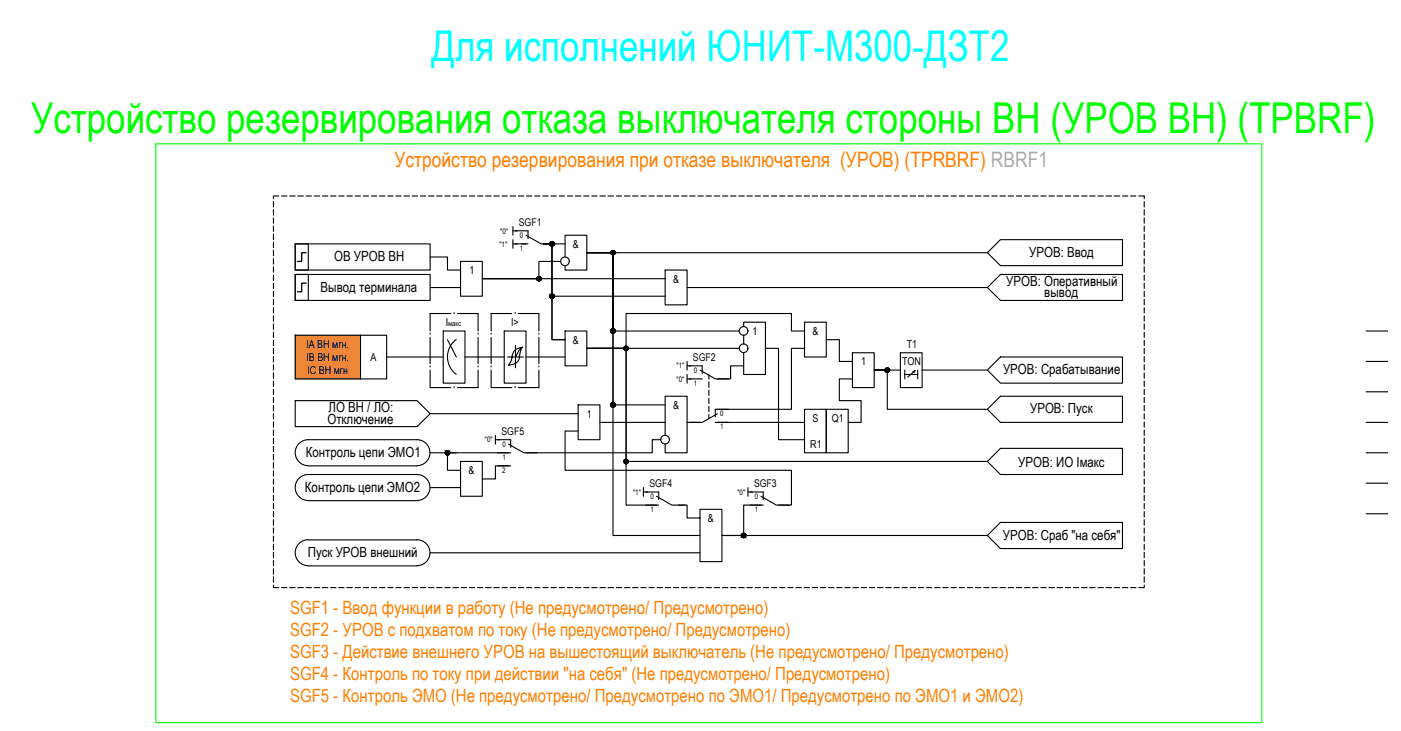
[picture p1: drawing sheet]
<svg xmlns="http://www.w3.org/2000/svg" width="322mm" height="168mm" viewBox="0 0 322 168" stroke-linecap="round" stroke-linejoin="round" font-family="sans-serif">
<!-- layer: 0 -->
<g fill="none" stroke="#000" stroke-width=".25">
<path d="M62.8 46.3v1.3M62.8 48.2v1.2M62.8 50.1v1.2M62.8 51.9v1.3M62.8 53.8v1.3M62.8 55.7v1.2M62.8 57.6v1.2M62.8 59.4v1.3M64 45h-1.2v.7M64.7 45h1.2M66.5 45h1.3M67.8 56h3v6.1h-3z"/>
<path d="M67.8 56h31v6.1h-31zM68.4 45h1.3M70.3 45h1.2M72.2 45h1.2M74 45h1.3M75.9 45h1.3M77.8 45h1.2M79.7 45h1.2M81.6 45h1.2M83.4 45h1.2M85.3 45h1.3M87.1 45h1.3"/>
<path d="M89.1 45h1.2M90.9 45h1.2M92.8 45h1.2M94.7 45h1.2M96.5 45h1.3M98.4 45h1.3M98.8 59.1h4v3h3M100.3 45h1.2M102.2 45h1.2M104 45h1.3M105.9 45h1.3M107.8 45h1.2"/>
<path d="M109.7 45h1.2M111.5 45h1.3M113.4 45h1.3M115.3 45h1.2M117.2 45h1.2M117.8 52.1v2M117.8 55.1v2M117.8 53h1M117.8 56h1M119 45h1.3M119.8 56h1M120.9 45h1.3"/>
<path d="M122.8 45h1.2M124.7 45h1.2M124.8 56h2v22.1h3M124.8 56h2v12.1h26M124.8 56h5M126.5 45h1.3M128.4 45h1.2M129.8 59.1v-5h5v8h-5v-1.1M130.3 45h1.3M132.1 45h1.3M134.1 45h1.2M135.9 45h1.2"/>
<path d="M137.8 45h1.2M139.6 45h1.3M141.5 45h1.3M143.4 45h1.3M145.3 45h1.2M147.2 45h1.2M149 45h1.3M150.9 45h1.3M152.8 45h1.2M154.7 45h1.2M156.5 45h1.3M158.4 45h1.3"/>
<path d="M160.3 45h1.2M162.2 45h1.2M164 45h1.3M165.9 45h1.3M167.8 45h1.2M169.7 45h1.2M171.5 45h1.3M173.4 45h1.2M175.3 45h1.2M177.1 45h1.3M179.1 45h1.2M180.9 45h1.2"/>
<path d="M182.8 45h1.2M184.6 45h1.3M186.5 45h1.3M188.4 45h1.2M190.3 45h1.2M192.2 45h1.2M194 45h1.3M195.9 45h1.3M197.8 45h1.2M199.7 45h1.2M201.5 45h1.3M203.4 45h1.3"/>
<path d="M205.3 45h1.2M207.2 45h1.2M209 45h1.3M210.9 45h1.3M212.8 45h1.2M214.7 45h1.2M216.5 45h1.3M218.4 45h1.2M220.3 45h1.2M222.1 45h1.3M224 45h1.3M225.9 45h1.2"/>
<path d="M226.8 58.1l3-3h28v5.9h-28zM226.8 58.1h-92h6v65h20M227.8 45h1.2M229.6 45h1.3M231.5 45h1.3M233.4 45h1.2M235.3 45h1.2M237.1 45h1.3M239 45h1.3M240.9 45h1.3M242.8 45h1.2M244.7 45h1.2"/>
<path d="M246.5 45h1.3M248.4 45h1.3M250.3 45h1.2M252.2 45h1.2M254 45h1.3M255.9 45h1.3M257.8 45h1.2M259.7 45h1.2M261.5 45h1.3v.7M262.8 46.3v1.3M262.8 48.2v1.2M262.8 50.1v1.2"/>
<path d="M262.8 51.9v1.3M262.8 53.8v1.3M262.8 55.7v1.2M262.8 57.6v1.2M262.8 59.4v1.3M62.8 61.3v1.3M62.8 63.2v1.2M62.8 65.1v1.2M62.8 66.9v1.3M62.8 68.8v1.3M62.8 70.7v1.2M62.8 72.6v1.2"/>
<path d="M62.8 74.4v1.3M62.8 76.3v1.3M62.8 78.2v1.2M67.8 77h15v10.1h-15zM67.8 63.1h31v5.9h-31zM67.8 63.1h3v5.9h-3zM82.8 77h6v10.1h-6zM98.8 66.1h7M101.8 76.1h5v12h-5zM102.8 78.1l2 3.9M104.8 78a5 5 0 0 0 0 8M105.8 60.1h5v8h-5z"/>
<path d="M115.8 76.1h5v12h-5zM118.4 79.3v5.2M120 79.8a5.6 5.6 0 0 0-.8 2.7l-.2 .5-.5 .4-1.7 .5a5 5 0 0 0 1-2.7 2.35 2.35 0 0 1 2.2-1.4l-.9 .8-.7 1.4h-1.8M128.8 60.1h-5v4h-13h42M129.8 76.1h5v8h-5zM152.8 62.1h5v8h-5zM157.8 66.1h69M169.8 76.1h-29v-18h-6h6v34.9h12M170.8 75.1v-1.1h5v12.1h-5v-5M170.8 77v2.1M184.8 74h5v8h-5zM184.8 76.1h-3v-4h-38v8h-9"/>
<path d="M189.8 78.1h3v5h3M226.8 66.1l3-3h28v5.9h-28zM262.8 61.3v1.3M262.8 63.2v1.2M262.8 65.1v1.2M262.8 66.9v1.3M262.8 68.8v1.3M262.8 70.7v1.2M262.8 72.6v1.2M262.8 74.4v1.3M262.8 76.3v1.3M262.8 78.2v1.2"/>
<path d="M313.8 76.1h5M62.8 80.1v1.2M62.8 81.9v1.3M62.8 83.8v1.2M62.8 85.7v1.3M62.8 87.5v1.3M62.8 89.5v1.2M62.8 91.3v1.2M62.8 93.2v1.2M62.8 95.1v1.2M62.8 96.9v1.3M62.8 98.8v1.3"/>
<path d="M67.8 92.1h28l3 3-3 2.9h-28zM88.8 82h13M98.8 95.1h34M106.8 82h9M118.4 82h1.8M120.8 82h9M132.8 93h5v8h-5zM132.8 99.1h-3v9h52v8h-3M134.8 80.1h9v25.9h83M134.8 80.1h9v36h7M134.8 80.1h35M137.8 97.1h15"/>
<path d="M157.8 97.1h3M157.8 83.1v1.9M157.8 86.1v2M157.8 84.1h1M157.8 87.1h1M162.8 86.2v.9M162.8 87.8v1.2M162.8 89.7v1.2M162.8 91.5v1.3M162.8 93.4v1.3M162.8 95.2v1M164.8 97.1h20"/>
<path d="M170.8 84.1h-3v3h-3M175.8 80.1h3v20.9h6M184.8 94.1h5v10h-5zM184.8 80.1h-3v14h-17M189.8 94.1h5v10h-5zM195.8 81.1h5v8h-5zM195.8 87.1h-3v5h5v5h-3M206.8 81.1h5v8h-5zM206.8 85h-6h3v9.1h23M207.8 85v2.1M207.8 86.1h3M209.7 85.4l.5-.2-1.7 1.5"/>
<path d="M210.2 85.2l-.3 .4M210.8 85v2.1M211.8 85h15M229.8 91.1h28v6h-28l-3-3zM229.8 82h28v6.1h-28l-3-3.1zM262.8 80.1v1.2M262.8 81.9v1.3M262.8 83.8v1.2M262.8 85.7v1.3M262.8 87.5v1.3M262.8 89.5v1.2M262.8 91.3v1.2"/>
<path d="M262.8 93.2v1.2M262.8 95.1v1.2M262.8 96.9v1.3M262.8 98.8v1.3M313.8 83.1h5M313.8 90h5M313.8 97.1h5M62.8 100.7v1.2M62.8 102.6v1.2M62.8 104.4v1.3M62.8 106.3v1.3M62.8 108.2v1.2"/>
<path d="M62.8 110.1v1.2M62.8 111.9v1.3M62.8 113.8v1.3M62.8 115.7v1.2M62.8 117.6v1.2M62.8 119.4v1.3M70.8 107a2.98 2.98 0 0 1-3-3 2.98 2.98 0 0 1 3-3h25a2.98 2.98 0 0 1 2.9 3 2.98 2.98 0 0 1-2.9 3M70.8 115a2.98 2.98 0 0 1-3-3 2.98 2.98 0 0 1 3-2.9h25a2.98 2.98 0 0 1 2.9 2.9 2.98 2.98 0 0 1-2.9 3M70.8 107.1h25M70.8 115.1h25M98.8 104.1h18M98.8 112.1h7"/>
<path d="M104.8 104.1h-2v4h3M105.8 106h5v8h-5zM113.8 101h1M113.8 100.1v2M114.3 107.1h3M116.8 107.1h-3v3h-3M147.8 113.1h1M147.8 112.1v1.9M151.8 101h-2v3.1h-29M152.8 100.1v-9h5v13h-5v-2M155.8 116.1h2v2.9h3M160.8 117.1h5v12h-5z"/>
<path d="M171.8 113.1h1M171.8 112.1v1.9M174.8 116.1h-4v7h-5h61M229.8 103h28v6.1h-28l-3-3.1zM262.8 100.7v1.2M262.8 102.6v1.2M262.8 104.4v1.3M262.8 106.3v1.3M262.8 108.2v1.2M262.8 110.1v1.2M262.8 111.9v1.3M262.8 113.8v1.3"/>
<path d="M262.8 115.7v1.2M262.8 117.6v1.2M262.8 119.4v1.3M313.8 104.1h5M313.8 111h5M313.8 118.1h5M62.8 134.5v.5h1.2M62.8 121.3v1.3M62.8 123.2v1.2M62.8 125.1v1.2M62.8 126.9v1.3M62.8 128.8v1.2"/>
<path d="M62.8 130.7v1.3M62.8 132.5v1.3M64.7 135h1.2M66.5 135h1.3M68.4 135h1.3M70.3 135h1.2M70.8 124a2.98 2.98 0 0 0-3 3 2.98 2.98 0 0 0 3 3M70.8 124.1h25M70.8 130h25M72.2 135h1.2M74 135h1.3M75.9 135h1.3"/>
<path d="M77.8 135h1.2M79.7 135h1.2M81.6 135h1.2M83.4 135h1.2M85.3 135h1.3M87.1 135h1.3M89.1 135h1.2M90.9 135h1.2M92.8 135h1.2M94.7 135h1.2M95.8 124a2.98 2.98 0 0 1 2.9 3 2.98 2.98 0 0 1-2.9 3M96.5 135h1.3"/>
<path d="M98.4 135h1.3M98.8 127h62M100.3 135h1.2M102.2 135h1.2M104 135h1.3M105.9 135h1.3M107.8 135h1.2M109.7 135h1.2M111.5 135h1.3M113.4 135h1.3M115.3 135h1.2M117.2 135h1.2"/>
<path d="M119 135h1.3M120.9 135h1.3M122.8 135h1.2M124.7 135h1.2M126.5 135h1.3M128.4 135h1.2M130.3 135h1.3M132.1 135h1.3M134.1 135h1.2M135.9 135h1.2M137.8 135h1.2M139.6 135h1.3"/>
<path d="M141.5 135h1.3M143.4 135h1.3M145.3 135h1.2M147.2 135h1.2M149 135h1.3M150.9 135h1.3M152.8 135h1.2M154.7 135h1.2M156.5 135h1.3M158.4 135h1.3M160.3 135h1.2M162.2 135h1.2"/>
<path d="M164 135h1.3M165.9 135h1.3M167.8 135h1.2M169.7 135h1.2M171.5 135h1.3M173.4 135h1.2M175.3 135h1.2M177.1 135h1.3M179.1 135h1.2M180.9 135h1.2M182.8 135h1.2M184.6 135h1.3"/>
<path d="M186.5 135h1.3M188.4 135h1.2M190.3 135h1.2M192.2 135h1.2M194 135h1.3M195.9 135h1.3M197.8 135h1.2M199.7 135h1.2M201.5 135h1.3M203.4 135h1.3M205.3 135h1.2M207.2 135h1.2"/>
<path d="M209 135h1.3M210.9 135h1.3M212.8 135h1.2M214.7 135h1.2M216.5 135h1.3M218.4 135h1.2M220.3 135h1.2M222.1 135h1.3M224 135h1.3M225.9 135h1.2M226.8 123.1l3-3h28v6h-28zM227.8 135h1.2"/>
<path d="M229.6 135h1.3M231.5 135h1.3M233.4 135h1.2M235.3 135h1.2M237.1 135h1.3M239 135h1.3M240.9 135h1.3M242.8 135h1.2M244.7 135h1.2M246.5 135h1.3M248.4 135h1.3M250.3 135h1.2"/>
<path d="M252.2 135h1.2M254 135h1.3M255.9 135h1.3M257.8 135h1.2M259.7 135h1.2M262.8 134.5v.5h-1.3M262.8 121.3v1.3M262.8 123.2v1.2M262.8 125.1v1.2M262.8 126.9v1.3M262.8 128.8v1.2M262.8 130.7v1.3"/>
<path d="M262.8 132.5v1.3"/>
<circle cx="126.7" cy="56" r=".49"/>
<circle cx="140.8" cy="58.1" r=".49"/>
<circle cx="123.7" cy="64" r=".49"/>
<circle cx="126.7" cy="68.1" r=".49"/>
<circle cx="129.8" cy="60" r=".99"/>
<circle cx="140.8" cy="76.1" r=".49"/>
<circle cx="170.8" cy="76.1" r=".99"/>
<circle cx="140.8" cy="93" r=".49"/>
<circle cx="143.8" cy="80" r=".49"/>
<circle cx="170.8" cy="80" r=".99"/>
<circle cx="203.8" cy="85" r=".49"/>
<circle cx="102.7" cy="104" r=".49"/>
<circle cx="143.8" cy="106" r=".49"/>
<circle cx="152.7" cy="101" r=".99"/>
<circle cx="170.8" cy="123" r=".49"/>
</g>
<g fill="#000" stroke="#000" stroke-width=".23">
<path d="M126.7 56.6h.2zM126.7 55.6h.2zM140.7 58.5h.2zM140.7 57.6h.1zM123.7 64.6h.2zM123.7 63.6h.1zM126.7 68.5h.2zM126.7 67.6h.2zM140.4 75.7h.8zM140.7 76.5h.2zM140.7 75.6h.1zM143.7 79.6h.1z"/>
<path d="M140.4 93.4h.8zM140.7 93.6h.2zM140.7 92.6l.1-.1zM143.7 80.6h.2zM203.4 85.4h.8zM203.7 84.6h.1zM102.7 104.6h.2zM102.7 103.5h.2zM143.4 106.4h.7zM143.7 106.6h.2zM143.7 105.6h.1zM170.7 123.5h.2z"/>
<path d="M170.7 122.6h.1z"/>
<path d="M126.7 56.6h.2zM126.7 56.6h.2z"/>
<path d="M126.7 55.6h.2zM126.7 55.6h.2z"/>
<path d="M126.7 55.6h.2zM126.6 55.6h.3z"/>
<path d="M126.6 55.6h.4zM126.6 55.6h.4z"/>
<path d="M126.6 56.5h.3zM126.6 56.5h.4z"/>
<path d="M126.6 56.5h.3zM126.6 56.5l.3 .1z"/>
<path d="M126.6 55.6h.4zM126.5 55.6h.5z"/>
<path d="M126.5 55.6l.6 .1zM126.5 55.6l.6 .1z"/>
<path d="M126.5 56.5h.5zM126.5 56.5h.5z"/>
<path d="M126.5 55.7h.6zM126.5 55.7h.6z"/>
<path d="M126.5 56.5h.6zM126.5 56.5h.5z"/>
<path d="M126.5 55.7h.7zM126.5 55.7h.7z"/>
<path d="M126.5 56.4h.6zM126.5 56.4l.6 .1z"/>
<path d="M126.4 55.7l.8 .1zM126.4 55.7l.8 .1z"/>
<path d="M126.4 56.4h.8zM126.4 56.4h.7z"/>
<path d="M126.4 55.8h.8zM126.4 55.8h.8z"/>
<path d="M126.3 55.8h.9zM126.3 55.8h.9z"/>
<path d="M126.3 56.3l.9 .1zM126.3 56.3l.9 .1z"/>
<path d="M126.4 56.4h.8zM126.4 56.4h.8z"/>
<path d="M126.3 55.8l.9 .1zM126.3 55.8l.9 .1z"/>
<path d="M126.3 55.9h1zM126.3 55.9h1z"/>
<path d="M126.3 56.3h.9zM126.3 56.3h.9z"/>
<path d="M126.3 56.3h.9zM126.3 56.3h.9z"/>
<path d="M126.3 55.9l1 .1zM126.3 55.9l1 .1z"/>
<path d="M126.3 56h1zM126.3 56h1z"/>
<path d="M126.3 56h1zM126.3 56h1z"/>
<path d="M126.3 56l1 .1zM126.3 56l1 .1z"/>
<path d="M126.3 56.1l1 .1zM126.3 56.1l1 .1z"/>
<path d="M126.3 56.2h1zM126.3 56.2h1z"/>
<path d="M126.3 56.2h1zM126.3 56.2l.9 .1z"/>
<path d="M140.7 57.6h.2zM140.7 57.6h.2z"/>
<path d="M140.7 58.5h.1zM140.7 58.5h.1z"/>
<path d="M140.7 57.6h.3zM140.6 57.6h.4z"/>
<path d="M140.6 57.6h.4zM140.6 57.6h.4z"/>
<path d="M140.6 58.5h.4zM140.6 58.5h.3z"/>
<path d="M140.6 57.6h.4zM140.5 57.6h.5z"/>
<path d="M140.6 58.5h.4zM140.6 58.5h.4z"/>
<path d="M140.5 57.6l.6 .1zM140.5 57.6l.6 .1z"/>
<path d="M140.5 58.5h.5zM140.5 58.5h.5z"/>
<path d="M140.5 57.7h.6zM140.5 57.7h.6z"/>
<path d="M140.5 58.5h.6zM140.5 58.5h.5z"/>
<path d="M140.4 58.4h.7zM140.4 58.4h.8z"/>
<path d="M140.4 58.4h.7zM140.4 58.4l.7 .1z"/>
<path d="M140.4 57.7h.8zM140.4 57.7h.8z"/>
<path d="M140.4 57.7h.8zM140.4 57.7h.8z"/>
<path d="M140.4 57.7l.8 .1zM140.4 57.7l.8 .1z"/>
<path d="M140.4 58.4h.8zM140.4 58.4h.8z"/>
<path d="M140.4 57.8h.8zM140.4 57.8h.8z"/>
<path d="M140.4 57.8l.8 .1zM140.4 57.8l.8 .1z"/>
<path d="M140.4 58.3h.8zM140.4 58.3h.8z"/>
<path d="M140.4 58.3h.8zM140.4 58.3l.8 .1z"/>
<path d="M140.3 57.9h.9zM140.3 57.9h.9z"/>
<path d="M140.3 57.9l1 .1zM140.3 57.9l1 .1z"/>
<path d="M140.3 58.2l.9 .1zM140.3 58.2l.9 .1z"/>
<path d="M140.3 58.3h.9zM140.3 58.3h.9z"/>
<path d="M140.3 58h1zM140.3 58h1z"/>
<path d="M140.3 58l1 .1zM140.3 58l1 .1z"/>
<path d="M140.3 58.1h1zM140.3 58.1h1z"/>
<path d="M140.3 58.1l1 .1zM140.3 58.1l1 .1z"/>
<path d="M140.3 58.2h1zM140.3 58.2h.9z"/>
<path d="M123.7 64.6h.1zM123.7 64.6h.1z"/>
<path d="M123.7 63.6h.2zM123.7 63.6h.2z"/>
<path d="M123.7 63.6h.2zM123.6 63.6h.3z"/>
<path d="M123.6 63.6h.4zM123.6 63.6h.4z"/>
<path d="M123.6 64.5h.3zM123.6 64.5l.3 .1z"/>
<path d="M123.6 63.6h.4zM123.6 63.6h.4z"/>
<path d="M123.6 64.5h.4zM123.6 64.5h.3z"/>
<path d="M123.6 63.6l.5 .1zM123.6 63.6l.5 .1z"/>
<path d="M123.6 64.5h.4zM123.6 64.5h.4z"/>
<path d="M123.5 63.7h.6zM123.5 63.7h.6z"/>
<path d="M123.5 64.5h.6zM123.5 64.5h.5z"/>
<path d="M123.5 63.7h.6zM123.5 63.7h.6z"/>
<path d="M123.5 64.4h.6zM123.5 64.4l.6 .1z"/>
<path d="M123.4 63.7l.8 .1zM123.4 63.7l.8 .1z"/>
<path d="M123.4 64.4h.7zM123.4 64.4h.7z"/>
<path d="M123.4 63.8h.8zM123.4 63.8h.8z"/>
<path d="M123.4 63.8h.8zM123.4 63.8h.8z"/>
<path d="M123.4 64.3l.8 .1zM123.4 64.3l.8 .1z"/>
<path d="M123.4 64.4h.8zM123.4 64.4h.7z"/>
<path d="M123.3 63.8l.9 .1zM123.3 63.8l.9 .1z"/>
<path d="M123.3 63.9h1zM123.3 63.9h1z"/>
<path d="M123.3 64.3h.9zM123.3 64.3h.9z"/>
<path d="M123.3 64.3h.9zM123.3 64.3h.9z"/>
<path d="M123.3 63.9l1 .1zM123.3 63.9l1 .1z"/>
<path d="M123.3 64h1zM123.3 64h1z"/>
<path d="M123.3 64l1 .1zM123.3 64l1 .1z"/>
<path d="M123.3 64.1h1zM123.3 64.1h1z"/>
<path d="M123.3 64.1h1zM123.3 64.1h1z"/>
<path d="M123.3 64.1l1 .1zM123.3 64.1l1 .1z"/>
<path d="M123.3 64.2h1zM123.3 64.2l.9 .1z"/>
<path d="M126.7 68.5h.2zM126.7 68.5h.2z"/>
<path d="M126.7 67.6h.2zM126.7 67.6h.2z"/>
<path d="M126.7 67.6h.2zM126.6 67.6h.3z"/>
<path d="M126.6 68.5h.3zM126.6 68.5h.3z"/>
<path d="M126.6 67.6h.4zM126.6 67.6h.4z"/>
<path d="M126.6 67.6h.4zM126.5 67.6h.5z"/>
<path d="M126.6 68.5h.4zM126.6 68.5h.3z"/>
<path d="M126.5 68.5h.5zM126.5 68.5h.5z"/>
<path d="M126.5 67.6h.6zM126.5 67.6h.6z"/>
<path d="M126.5 67.6l.6 .1zM126.5 67.6l.6 .1z"/>
<path d="M126.5 68.5h.6zM126.5 68.5h.5z"/>
<path d="M126.5 67.7h.7zM126.5 67.7h.7z"/>
<path d="M126.5 68.5h.6zM126.5 68.5h.6z"/>
<path d="M126.4 67.7h.8zM126.4 67.7h.8z"/>
<path d="M126.4 68.4h.8zM126.4 68.4l.7 .1z"/>
<path d="M126.4 67.7l.8 .1zM126.4 67.7l.8 .1z"/>
<path d="M126.3 67.8h.9zM126.3 67.8h.9z"/>
<path d="M126.3 68.3l.9 .1zM126.3 68.3l.9 .1z"/>
<path d="M126.4 68.4h.8zM126.4 68.4h.8z"/>
<path d="M126.3 67.8l.9 .1zM126.3 67.8l.9 .1z"/>
<path d="M126.3 67.9h1zM126.3 67.9h1z"/>
<path d="M126.3 68.2l.9 .1zM126.3 68.2l.9 .1z"/>
<path d="M126.3 68.3h.9zM126.3 68.3h.9z"/>
<path d="M126.3 67.9l1 .1zM126.3 67.9l1 .1z"/>
<path d="M126.3 68h1zM126.3 68h1z"/>
<path d="M126.3 68l1 .1zM126.3 68l1 .1z"/>
<path d="M126.3 68.1h1zM126.3 68.1h1z"/>
<path d="M126.3 68.1l1 .1zM126.3 68.1l1 .1z"/>
<path d="M126.3 68.2h1zM126.3 68.2h1z"/>
<path d="M126.3 68.2h1zM126.3 68.2h.9z"/>
<path d="M140.7 76.5h.1zM140.7 76.5l.1 .1z"/>
<path d="M140.7 75.6h.2zM140.7 75.6h.2z"/>
<path d="M140.7 75.6h.3zM140.7 75.6h.3z"/>
<path d="M140.6 75.6h.4zM140.6 75.6h.4z"/>
<path d="M140.6 76.5h.4zM140.6 76.5h.3z"/>
<path d="M140.6 75.6h.4zM140.5 75.6h.5z"/>
<path d="M140.6 76.5h.4zM140.6 76.5h.4z"/>
<path d="M140.5 75.6h.6zM140.5 75.6h.6z"/>
<path d="M140.5 76.5h.5zM140.5 76.5h.5z"/>
<path d="M140.5 75.6l.6 .1zM140.5 75.6l.6 .1z"/>
<path d="M140.5 76.5h.6zM140.5 76.5h.5z"/>
<path d="M140.4 75.7h.8zM140.4 75.7h.8zM140.4 75.7h.8z"/>
<path d="M140.4 76.5h.7zM140.4 76.5h.7z"/>
<path d="M140.4 75.7l.8 .1zM140.4 75.7l.8 .1z"/>
<path d="M140.4 76.4h.8zM140.4 76.4h.8z"/>
<path d="M140.4 76.4h.8zM140.4 76.4l.7 .1z"/>
<path d="M140.4 75.8h.8zM140.4 75.8h.8z"/>
<path d="M140.4 75.8l.8 .1zM140.4 75.8l.8 .1z"/>
<path d="M140.4 76.3h.8zM140.4 76.3h.8z"/>
<path d="M140.4 76.3h.8zM140.4 76.3l.8 .1z"/>
<path d="M140.3 75.9h.9zM140.3 75.9h.9z"/>
<path d="M140.3 75.9h1zM140.3 75.9h1z"/>
<path d="M140.3 76.2h.9zM140.3 76.2h.9z"/>
<path d="M140.3 76.2h.9zM140.3 76.2l.9 .1z"/>
<path d="M140.3 75.9l1 .1zM140.3 75.9l1 .1z"/>
<path d="M140.3 76l1 .1zM140.3 76l1 .1z"/>
<path d="M140.3 76.1h1zM140.3 76.1h1z"/>
<path d="M140.3 76.1l1 .1zM140.3 76.1l1 .1z"/>
<path d="M140.3 76.2h1zM140.3 76.2h.9z"/>
<path d="M143.7 79.6h.2zM143.7 79.6h.2z"/>
<path d="M143.7 79.6h.3zM143.6 79.6h.4z"/>
<path d="M143.6 79.6h.4zM143.6 79.6h.4z"/>
<path d="M143.6 79.6h.4zM143.6 79.6h.4z"/>
<path d="M143.5 79.6l.6 .1zM143.5 79.6l.6 .1z"/>
<path d="M143.5 79.7h.6zM143.4 79.7h.7z"/>
<path d="M143.4 79.7h.7zM143.4 79.7h.7z"/>
<path d="M143.4 79.7l.8 .1zM143.4 79.7l.8 .1z"/>
<path d="M143.4 79.8h.8zM143.4 79.8h.8z"/>
<path d="M143.4 79.8h.8zM143.4 79.8h.8z"/>
<path d="M143.3 79.8l1 .1zM143.3 79.8l1 .1z"/>
<path d="M143.3 79.9h1zM143.3 79.9h1z"/>
<path d="M143.3 79.9l1 .1zM143.3 79.9l1 .1z"/>
<path d="M143.3 80h1zM143.3 80h1z"/>
<path d="M140.7 92.6h.2zM140.7 92.6h.2z"/>
<path d="M140.7 93.6h.1zM140.7 93.6h.1z"/>
<path d="M140.7 92.6h.3zM140.6 92.6h.4z"/>
<path d="M140.6 92.6h.4zM140.6 92.6h.4z"/>
<path d="M140.6 93.5h.4zM140.6 93.5l.3 .1z"/>
<path d="M140.6 92.6h.4zM140.5 92.6h.5z"/>
<path d="M140.6 93.5h.4zM140.6 93.5h.4z"/>
<path d="M140.5 92.6l.6 .1zM140.5 92.6l.6 .1z"/>
<path d="M140.5 93.5h.5zM140.5 93.5h.5z"/>
<path d="M140.5 92.7h.6zM140.4 92.7h.7z"/>
<path d="M140.5 93.5h.6zM140.5 93.5h.5z"/>
<path d="M140.4 92.7h.8zM140.4 92.7h.8z"/>
<path d="M140.4 93.4h.7zM140.4 93.4l.7 .1z"/>
<path d="M140.4 92.7l.8 .1zM140.4 92.7l.8 .1z"/>
<path d="M140.4 92.8h.8zM140.4 92.8h.8z"/>
<path d="M140.4 93.4h.8zM140.4 93.4h.7z"/>
<path d="M140.4 92.8h.8zM140.4 92.8h.8z"/>
<path d="M140.4 92.8l.8 .1zM140.4 92.8l.8 .1z"/>
<path d="M140.4 93.3h.8zM140.4 93.3h.8z"/>
<path d="M140.4 93.3h.8zM140.4 93.3l.8 .1zM140.4 93.4h.8z"/>
<path d="M140.3 92.9h.9zM140.3 92.9h.9z"/>
<path d="M140.3 92.9l1 .1zM140.3 92.9l1 .1z"/>
<path d="M140.3 93.2l.9 .1zM140.3 93.2l.9 .1z"/>
<path d="M140.3 93.3h.9zM140.3 93.3h.9z"/>
<path d="M140.3 93h1zM140.3 93h1z"/>
<path d="M140.3 93h1zM140.3 93h1z"/>
<path d="M140.3 93l1 .1zM140.3 93l1 .1z"/>
<path d="M140.3 93.1l1 .1zM140.3 93.1l1 .1z"/>
<path d="M140.3 93.2h1zM140.3 93.2h.9z"/>
<path d="M143.7 80.6h.1zM143.7 80.6h.1z"/>
<path d="M143.6 80.5h.4zM143.6 80.5l.3 .1z"/>
<path d="M143.6 80.5h.4zM143.6 80.5h.4z"/>
<path d="M143.5 80.5h.5zM143.5 80.5h.5z"/>
<path d="M143.5 80.5h.6zM143.5 80.5h.5z"/>
<path d="M143.4 80.4h.7zM143.4 80.4h.8z"/>
<path d="M143.4 80.4h.7zM143.4 80.4h.7z"/>
<path d="M143.4 80.4h.7zM143.4 80.4l.7 .1z"/>
<path d="M143.3 80.3h.9zM143.3 80.3h.9z"/>
<path d="M143.4 80.3h.8zM143.4 80.3l.8 .1z"/>
<path d="M143.3 80.1l1 .1zM143.3 80.1l1 .1z"/>
<path d="M143.3 80.2l1 .1zM143.3 80.2l1 .1z"/>
<path d="M143.3 80.3h1zM143.3 80.3h.9z"/>
<path d="M143.3 80l1 .1zM143.3 80l1 .1z"/>
<path d="M143.3 80.1h1zM143.3 80.1h1z"/>
<path d="M143.3 80.1h1zM143.3 80.1h1z"/>
<path d="M203.7 85.6h.1zM203.7 85.6h.1zM203.7 85.6h.2z"/>
<path d="M203.7 84.6h.2zM203.7 84.6h.2z"/>
<path d="M203.7 84.6h.2zM203.6 84.6h.3z"/>
<path d="M203.6 84.6h.4zM203.6 84.6h.4z"/>
<path d="M203.6 85.5h.3zM203.6 85.5l.3 .1z"/>
<path d="M203.6 84.6h.4zM203.5 84.6h.5z"/>
<path d="M203.6 85.5h.4zM203.6 85.5h.3z"/>
<path d="M203.5 84.6l.6 .1zM203.5 84.6l.6 .1z"/>
<path d="M203.5 85.5h.5zM203.5 85.5h.5z"/>
<path d="M203.5 84.7h.6zM203.4 84.7h.7z"/>
<path d="M203.5 85.5h.6zM203.5 85.5h.5z"/>
<path d="M203.4 84.7h.8zM203.4 84.7h.8z"/>
<path d="M203.4 85.4h.7zM203.4 85.4l.7 .1z"/>
<path d="M203.4 84.7l.8 .1zM203.4 84.7l.8 .1z"/>
<path d="M203.4 84.8h.8zM203.4 84.8h.8z"/>
<path d="M203.4 85.4h.8zM203.4 85.4h.7z"/>
<path d="M203.4 84.8h.8zM203.4 84.8h.8z"/>
<path d="M203.4 85.3h.8zM203.4 85.3l.8 .1zM203.4 85.4h.8z"/>
<path d="M203.4 84.8l.8 .1zM203.4 84.8l.8 .1z"/>
<path d="M203.3 84.9h.9zM203.3 84.9h.9z"/>
<path d="M203.3 84.9l1 .1zM203.3 84.9l1 .1z"/>
<path d="M203.3 85.2l.9 .1zM203.3 85.2l.9 .1z"/>
<path d="M203.3 85.3h.9zM203.3 85.3h.9z"/>
<path d="M203.4 85.3h.8zM203.4 85.3h.8z"/>
<path d="M203.3 85h1zM203.3 85h1z"/>
<path d="M203.3 85h1zM203.3 85h1z"/>
<path d="M203.3 85l1 .1zM203.3 85l1 .1z"/>
<path d="M203.3 85.1l1 .1zM203.3 85.1l1 .1z"/>
<path d="M203.3 85.2h1zM203.3 85.2h.9z"/>
<path d="M102.7 104.6h.2zM102.7 104.6h.2z"/>
<path d="M102.7 103.5l.2 .1zM102.7 103.6h.2z"/>
<path d="M102.7 103.6h.2zM102.6 103.6h.3z"/>
<path d="M102.6 103.6h.4zM102.6 103.6h.4z"/>
<path d="M102.6 104.5h.3zM102.6 104.5l.3 .1z"/>
<path d="M102.6 103.6h.4zM102.6 103.6h.4z"/>
<path d="M102.6 104.5h.4zM102.6 104.5h.3z"/>
<path d="M102.6 103.6l.5 .1zM102.6 103.6l.5 .1z"/>
<path d="M102.6 104.5h.4zM102.6 104.5h.4z"/>
<path d="M102.5 103.7h.6zM102.5 103.7h.6z"/>
<path d="M102.5 104.5h.6zM102.5 104.5h.5z"/>
<path d="M102.5 103.7h.6zM102.5 103.7h.6z"/>
<path d="M102.5 104.4h.6zM102.5 104.4l.6 .1z"/>
<path d="M102.4 103.7l.8 .1zM102.4 103.7l.8 .1z"/>
<path d="M102.4 104.4h.7zM102.4 104.4h.7z"/>
<path d="M102.4 103.8h.8zM102.4 103.8h.8z"/>
<path d="M102.4 103.8h.8zM102.4 103.8h.8z"/>
<path d="M102.4 104.4h.8zM102.4 104.4h.7z"/>
<path d="M102.3 103.8l.9 .1zM102.3 103.8l.9 .1z"/>
<path d="M102.3 103.9h1zM102.3 103.9h1z"/>
<path d="M102.3 104.3h.9zM102.3 104.3h.9z"/>
<path d="M102.3 104.3h.9zM102.3 104.3l.9 .1zM102.4 104.4h.8zM102.4 104.4h.8z"/>
<path d="M102.3 103.9l1 .1zM102.3 103.9l1 .1z"/>
<path d="M102.3 104h1zM102.3 104h1z"/>
<path d="M102.3 104l1 .1zM102.3 104l1 .1z"/>
<path d="M102.3 104.1h1zM102.3 104.1h1z"/>
<path d="M102.3 104.1h1zM102.3 104.1h1z"/>
<path d="M102.3 104.1l1 .1zM102.3 104.1l1 .1z"/>
<path d="M102.3 104.2h1zM102.3 104.2l.9 .1z"/>
<path d="M143.7 106.6h.1zM143.7 106.6h.1z"/>
<path d="M143.7 105.6h.2zM143.7 105.6h.2z"/>
<path d="M143.7 105.6h.3zM143.6 105.6h.4z"/>
<path d="M143.6 105.6h.4zM143.6 105.6h.4z"/>
<path d="M143.6 106.6h.4zM143.6 106.6h.3z"/>
<path d="M143.6 105.6h.4zM143.5 105.6h.5z"/>
<path d="M143.6 106.5h.4zM143.6 106.5l.4 .1z"/>
<path d="M143.5 105.6l.6 .1zM143.5 105.6l.6 .1z"/>
<path d="M143.5 106.5h.5zM143.5 106.5h.5z"/>
<path d="M143.5 105.7h.6zM143.4 105.7h.7z"/>
<path d="M143.5 106.5h.6zM143.5 106.5h.5z"/>
<path d="M143.4 105.7h.7zM143.4 105.7h.7z"/>
<path d="M143.4 105.7h.8zM143.4 105.7h.8z"/>
<path d="M143.4 106.4h.7zM143.4 106.4l.7 .1z"/>
<path d="M143.4 105.7l.8 .1zM143.4 105.8h.8z"/>
<path d="M143.4 106.4h.8zM143.4 106.4h.7zM143.4 106.4h.7z"/>
<path d="M143.4 105.8h.8zM143.4 105.8h.8z"/>
<path d="M143.3 105.8l1 .1zM143.3 105.8l1 .1z"/>
<path d="M143.3 106.3h.9zM143.3 106.3h.9z"/>
<path d="M143.4 106.3h.8zM143.4 106.3l.8 .1z"/>
<path d="M143.3 105.9h1zM143.3 105.9h1z"/>
<path d="M143.3 105.9l1 .1zM143.3 105.9l1 .1z"/>
<path d="M143.3 106h1zM143.3 106h1z"/>
<path d="M143.3 106.2h1zM143.3 106.2h1z"/>
<path d="M143.3 106.2l1 .1zM143.3 106.2l1 .1z"/>
<path d="M143.3 106.3h1zM143.3 106.3h.9z"/>
<path d="M143.3 106h1zM143.3 106h1z"/>
<path d="M143.3 106l1 .1zM143.3 106l1 .1z"/>
<path d="M143.3 106.1h1zM143.3 106.1l1 .1z"/>
<path d="M170.7 123.5l.1 .1zM170.7 123.6h.1z"/>
<path d="M170.7 122.6h.2zM170.7 122.6h.2z"/>
<path d="M170.7 122.6h.2zM170.7 122.6h.2z"/>
<path d="M170.6 122.6h.4zM170.6 122.6h.4z"/>
<path d="M170.6 123.5h.3zM170.6 123.5h.3z"/>
<path d="M170.6 122.6h.4zM170.6 122.6h.4z"/>
<path d="M170.5 122.6h.6zM170.5 122.6h.6z"/>
<path d="M170.5 123.5h.5zM170.5 123.5h.5z"/>
<path d="M170.6 123.5h.4zM170.6 123.5h.3z"/>
<path d="M170.5 122.6l.6 .1zM170.5 122.6l.6 .1z"/>
<path d="M170.5 122.7h.6zM170.5 122.7h.6z"/>
<path d="M170.5 123.4l.6 .1zM170.5 123.4l.6 .1z"/>
<path d="M170.5 123.5h.6zM170.5 123.5h.5z"/>
<path d="M170.4 122.7l.8 .1zM170.4 122.7l.8 .1z"/>
<path d="M170.4 123.4h.7zM170.4 123.4h.7z"/>
<path d="M170.4 122.8h.8zM170.4 122.8h.8z"/>
<path d="M170.4 123.4h.8zM170.4 123.4h.7z"/>
<path d="M170.4 122.8l.8 .1zM170.4 122.8l.8 .1z"/>
<path d="M170.3 122.9h1zM170.3 122.9h1z"/>
<path d="M170.3 123.3h.9zM170.3 123.3h.9z"/>
<path d="M170.4 123.3h.8zM170.4 123.3l.8 .1z"/>
<path d="M170.3 122.9h1zM170.3 122.9h1z"/>
<path d="M170.3 122.9l1 .1zM170.3 122.9l1 .1z"/>
<path d="M170.3 123h1zM170.3 123h1z"/>
<path d="M170.3 123l1 .1zM170.3 123l1 .1z"/>
<path d="M170.3 123.1h1zM170.3 123.1h1z"/>
<path d="M170.3 123.1h1zM170.3 123.1h1z"/>
<path d="M170.3 123.1l1 .1zM170.3 123.1l1 .1z"/>
<path d="M170.3 123.2h1zM170.3 123.2h1z"/>
<path d="M170.3 123.2h1zM170.3 123.2l.9 .1z"/>
</g>
<g fill="none" stroke="#000" stroke-width=".25">
<path d="M118.3 53h3v1.8M118.3 56h3M120.8 54.1l3.5 1.9h3M98.8 76.8h.1M98.8 77.6v6M103.5 72.1h-4.7v4M104.3 72.1h.1M105.1 72.1h4.7v4M109.8 76.8h.1M109.8 77.6v6M112.8 76.8h.1M112.8 77.6v6"/>
<path d="M117.5 72.1h-4.7v4M118.3 72.1h.1M119 72.1h4.8v4M123.8 76.8h.1M123.8 77.6v6M98.8 84.3h.1M98.8 85v4.1h4.7M104.3 89.1h.1M109.8 84.3h.1M109.8 85v4.1h-4.7M112.8 84.3h.1M112.8 85v4.1h4.7"/>
<path d="M118.3 89.1h.1M123.8 84.3h.1M123.8 85v4.1h-4.8M158.3 84.1h3v1.7M158.3 87.1h3M160.8 85l3.5 2.1h3M164.3 97.1h3M164.8 95.1l-3.5 2h-3M167.3 94.1h-3v1.7M114.3 101h3v1.8M114.3 104.1h3M116.8 102.1l3.5 2h3"/>
<path d="M148.3 116.1h3M148.3 113.1h3v1.7M150.8 114l3.5 2.1h3M172.3 113.1h3v1.7M172.3 116.1h3M174.8 114l3.5 2.1h3"/>
</g>
<!-- layer: 0 -->
<path d="M70.3 58.1h-1v2h-1M70.3 65.1h-1v2h-1" fill="none" stroke="#000" stroke-width=".3"/>
<path d="M67.8 77l15 10.1v-10.1zM67.8 77l15 10.1h-15z" fill="#ef8637" stroke="#ef8637" stroke-width=".23"/>
<path d="M35.8 33.1h254v133h-254z" fill="none" stroke="#0f0" stroke-width=".25"/>
<text font-size="9.8" fill="#0ff" x="99.1" y="14.1">Для исполнений ЮНИТ-М300-ДЗТ2</text>
<text font-size="9.8" fill="#0f0" x="7.2" y="30.6">Устройство резервирования отказа выключателя стороны ВН (УРОВ ВН) (TPBRF)</text>
<text font-size="4.9" fill="#ff7f00" x="90.6" y="38.3">Устройство резервирования при отказе выключателя (УРОВ) (TPRBRF) RBRF1</text>
<g font-size="4.2" fill="#ff7f00">
<text x="66.6" y="141.1">SGF1 - Ввод функции в работу (Не предусмотрено/ Предусмотрено)</text>
<text x="66.6" y="146.1">SGF2 - УРОВ с подхватом по току (Не предусмотрено/ Предусмотрено)</text>
<text x="66.6" y="151.1">SGF3 - Действие внешнего УРОВ на вышестоящий выключатель (Не предусмотрено/ Предусмотрено)</text>
<text x="66.6" y="156.2">SGF4 - Контроль по току при действии &quot;на себя&quot; (Не предусмотрено/ Предусмотрено)</text>
<text x="66.6" y="161.2">SGF5 - Контроль ЭМО (Не предусмотрено/ Предусмотрено по ЭМО1/ Предусмотрено по ЭМО1 и ЭМО2)</text>
</g>
<g font-size="3.2">
<text x="236.4" y="59">УРОВ: Ввод</text>
<text x="76.7" y="60">ОВ УРОВ ВН</text>
<text x="231.1" y="65.7">УРОВ: Оперативный</text>
<text x="73.6" y="67">Вывод терминала</text>
<text x="239.8" y="68.4">вывод</text>
<text x="230.4" y="86.1">УРОВ: Срабатывание</text>
<text x="75.5" y="94.7">ЛО ВН / ЛО:</text>
<text x="236.6" y="94.9">УРОВ: Пуск</text>
<text x="75.2" y="97.4">Отключение</text>
<text x="70.2" y="105">Контроль цепи ЭМО1</text>
<text x="233.9" y="107.2">УРОВ: ИО Iмакс</text>
<text x="70" y="113">Контроль цепи ЭМО2</text>
<text x="230.3" y="124">УРОВ: Сраб &quot;на себя&quot;</text>
<text x="70.7" y="128.1">Пуск УРОВ внешний</text>
</g>
<g font-size="2.5">
<text x="131.6" y="56.9">&amp;</text>
<text x="107.8" y="62.9">1</text>
<text x="154.6" y="64.9">&amp;</text>
<text x="102.4" y="74.8">I</text>
<text x="117.4" y="74.8">I&gt;</text>
<text x="172.8" y="77">1</text>
<text x="186.6" y="77">&amp;</text>
<text x="70.3" y="79.9">IA ВН мгн,</text>
<text x="70.3" y="82.9">IВ ВН мгн,</text>
<text x="85.1" y="83">А</text>
<text x="131.6" y="79">&amp;</text>
<text x="197.8" y="83.9">1</text>
<text x="207.2" y="83.9">TON</text>
<text x="208.3" y="80">T1</text>
<text x="70.6" y="86">IС ВН мгн</text>
<text x="134.8" y="96">1</text>
<text x="154.6" y="93.9">&amp;</text>
<text x="186.6" y="96.9">S</text>
<text x="191" y="96.9">Q1</text>
<text x="186.1" y="103">R1</text>
<text x="107.6" y="109">&amp;</text>
<text x="162.6" y="120">&amp;</text>
</g>
<g font-size="2.4">
<text x="119.1" y="51.9">SGF1</text>
<text x="159.2" y="82.9">SGF2</text>
<text x="115.2" y="99.9">SGF5</text>
<text x="149.2" y="111.9">SGF4</text>
<text x="173.2" y="111.9">SGF3</text>
</g>
<g font-size="1.7">
<text x="114.9" y="53.7">&quot;0&quot;</text>
<text x="114.7" y="56.8">&quot;1&quot;</text>
<text x="119.4" y="54.7">0</text>
<text x="119.4" y="57.7">1</text>
<text x="102.9" y="74.8">макс</text>
<text x="155.4" y="84.7">&quot;1&quot;</text>
<text x="155.4" y="87.8">&quot;0&quot;</text>
<text x="159.4" y="85.7">0</text>
<text x="159.4" y="88.7">1</text>
<text x="165.4" y="95.7">0</text>
<text x="111.4" y="101.7">&quot;0&quot;</text>
<text x="165.4" y="98.7">1</text>
<text x="115.4" y="102.7">0</text>
<text x="115.4" y="105.7">1</text>
<text x="115.3" y="108.7">2</text>
<text x="145.4" y="113.7">&quot;1&quot;</text>
<text x="169.4" y="113.7">&quot;0&quot;</text>
<text x="149.4" y="114.7">0</text>
<text x="149.4" y="117.7">1</text>
<text x="173.4" y="114.7">0</text>
<text x="173.4" y="117.7">1</text>
</g>
</svg>
